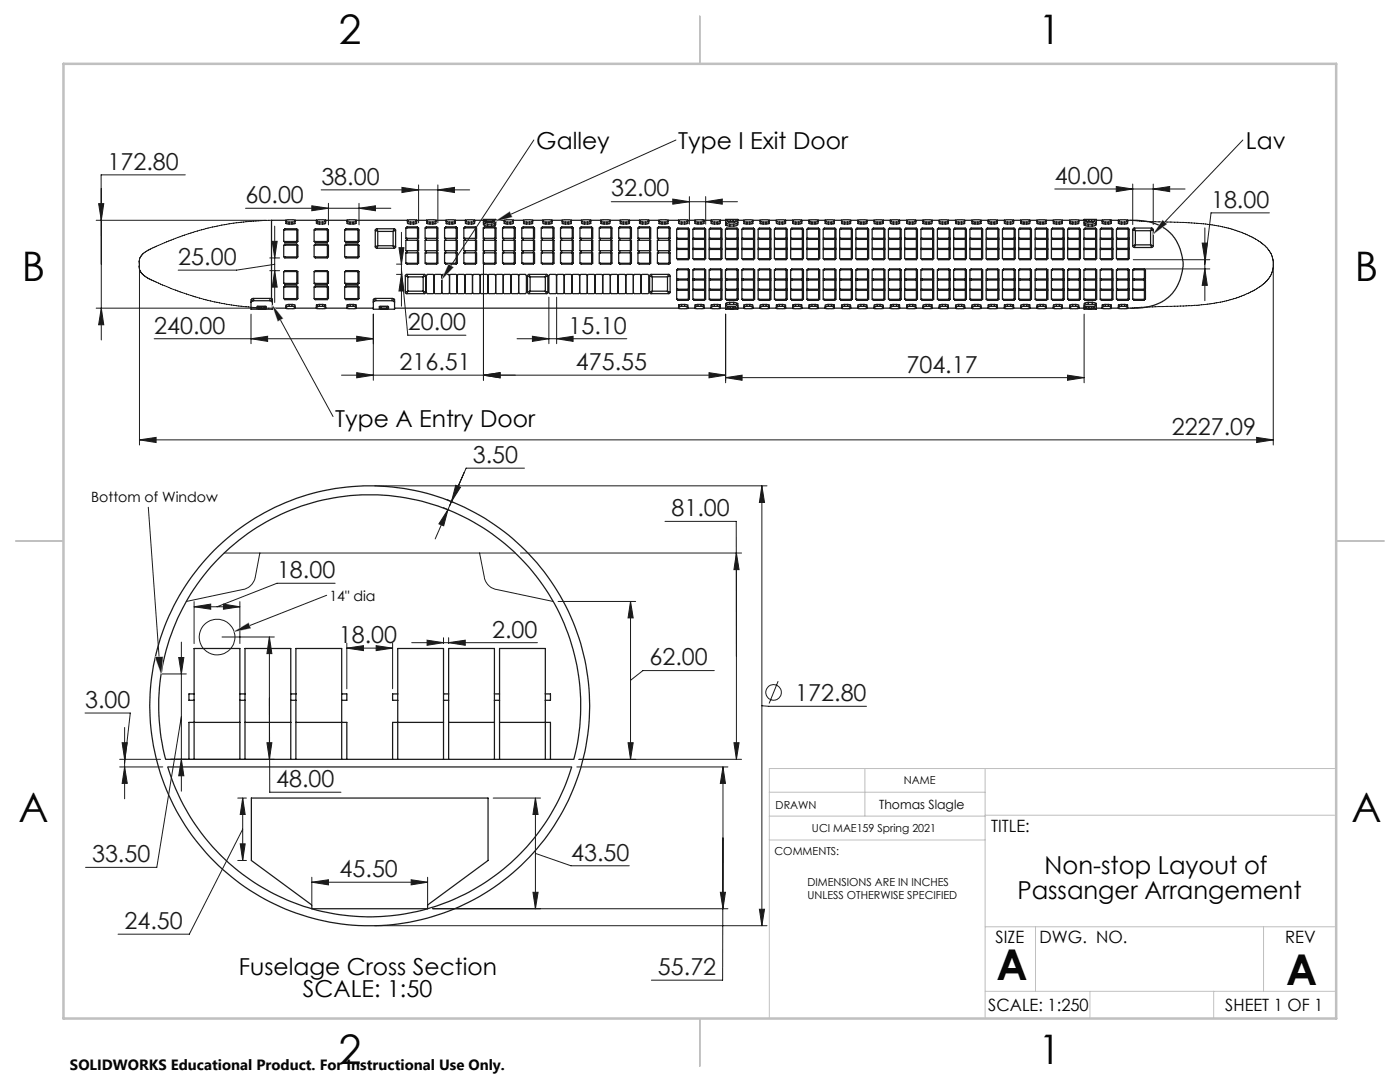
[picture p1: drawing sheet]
<svg xmlns="http://www.w3.org/2000/svg" width="279mm" height="216mm" viewBox="0 0 279 216" stroke-linecap="round" stroke-linejoin="round" font-family="sans-serif">
<g fill="none" stroke="#191924" stroke-width=".2">
<path d="M20.2 37.6v30.2M37 34.9h-16.8v17.8M64.1 37.9h29.6M80.2 37.4l3.3 .5-3.3 .5zM83.5 36.9v7.5M87.4 37.9l3.3-.5v1zM87.4 36.9v7.5M106.5 27.9l-16.5 25.1M134.3 39.7l3.3 .6-3.3 .4zM134.9 27.9l-32.9 14.9M137.6 39.2v5.5M140.8 39.2v5.5"/>
<path d="M210.5 37.7h26M222.8 37.2l3.3 .5-3.3 .5zM226.1 36.7v8.1M230.2 37.7l3.2-.5v1zM230.2 36.7v8.1M248 27.9l-15.6 16.4M19.2 44h34M19.7 40.6h1l-.5 3.4zM27.8 53.7a5 5 0 0 0 3.2 2.5 55.8 55.8 0 0 0 15.2 4.7l3.9 .4 3 .2M49 41.6h29M53.8 51.5h2M53.8 54h2"/>
<path d="M54.2 44l-5.6 .3a53.3 53.3 0 0 0-17.6 4.9 5.4 5.4 0 0 0-3.1 2.3l-.1 .7v36.6M54.3 48.2h1l-.5 3.3zM54.8 54l.5 3.3h-1zM54.8 45.1v15.3M54.8 52.7l-7.6 1.2h-11.6M62.2 41.1l3.3 .5-3.3 .5zM65.5 40.6v4.3M71.6 41.6l3.3-.5v1zM71.6 40.6v4.3M79.1 52.7h1.1M79.1 54.8h1.1M79.6 49.4h1l-.5 3.3z"/>
<path d="M80.1 54.8l.5 3.3h-1zM80.1 46.4v14.7M80.1 53.7l1.3 13.2h11.6M96.5 45.8v30.1M109.5 59.3v9.3M111.1 59.3v9.3M122 40.3h25.2M140.8 40.3l3.3-.6v1zM225.6 44l12.8 .5a25.3 25.3 0 0 1 13.3 3.9l1.1 1 .7 1 .4 .7 .2 1.1v1.1l-.3 1.2a4.9 4.9 0 0 1-1.6 2.2 22.8 22.8 0 0 1-12.5 4.1l-14.1 .7M226.2 51.8h15.2M226.2 53.7h15.2M239.9 48.5h1l-.4 3.3z"/>
<path d="M240.5 53.7l.4 3.2h-1zM240.5 45.5v14.5M253.3 42.5h-11.6l-1.2 10.2M254.1 53.7v35.1M19.2 61.5h35M20.2 61.5l.5 3.3h-1zM30.8 67.6h43.7M50.1 67.6l3.3-.5v1zM50.1 62.7v5.9M56 63.8l10.5 19.3M68.2 74.9h76.6M71.2 67.1l3.3 .5-3.3 .5z"/>
<path d="M71.2 74.4l3.3 .5-3.3 .5zM74.5 62.7v13.2M96.5 74.9l3.3-.5v1zM103.2 67.6h21.9M106.3 67.1l3.2 .5-3.2 .5zM111.1 67.6l3.3-.5v1zM141.5 74.4l3.3 .5-3.3 .5zM144.8 75.4l3.3-.5v1zM144.8 62.7v13.7M144.8 75.4h71.6M213 74.9l3.4 .5-3.4 .5zM216.4 62.7v13.7"/>
<path d="M27.8 87.8l3.4-.5v1zM27.8 87.8h226.3M250.8 87.3l3.3 .5-3.3 .5z"/>
</g>
<g fill="none" stroke="#191924" stroke-width=".25">
<path d="M50.6 59.5l-.3 .1-.2 .3v1.8h4.3v-1.9l-.5-.3M50.6 59.5h3.3M50.6 59.5v.5M53.9 59.5v.5M56.6 57.3h2.8v2.3h-2.8zM56.6 45.9h2.8v2.3h-2.8zM56.6 54.2h2.8v2.4h-2.8zM56.6 48.9h2.8v2.4h-2.8zM56.8 45.9v-.3h2.4v2.8h-2.4v-.2M56.8 48.9v-.2h2.4v2.8h-2.4v-.2M56.8 54.2v-.2h2.4v2.7h-2.4v-.1M56.8 57.3v-.3h2.4v2.8h-2.4v-.2"/>
<path d="M57 44.1l.7 .2M57.1 44h-2.9v15.6M57.7 44.3h.6M57.7 44.7h.6M57.7 44.3v.4M58.3 44.3v.4M58.9 44l-1.8-.1-.1 .6 .7 .2M58.9 44.1l-.6 .2M58.9 44v.6l-.6 .1M58.9 44h4.2M62.7 57.3h2.8v2.3h-2.8zM62.7 45.9h2.8v2.3h-2.8z"/>
<path d="M62.7 48.9h2.8v2.4h-2.8zM62.7 54.2h2.8v2.4h-2.8zM62.9 45.9v-.3h2.4v2.8h-2.4v-.2M62.9 48.9v-.2h2.4v2.8h-2.4v-.2M62.9 54.2v-.2h2.4v2.7h-2.4v-.1M62.9 57.3v-.3h2.4v2.8h-2.4v-.2M63.1 44.1l.6 .2M63.1 44v.5l.6 .2M63.1 44l1.3-.1 .6 .1M63.7 44.3h.7M63.7 44.7h.7M63.7 44.3v.4"/>
<path d="M64.4 44.3v.4M65 44.1l-.6 .2M65 44v.5l-.6 .2M65 44h4.3M68.8 57.3h2.8v2.3h-2.8zM68.8 45.9h2.8v2.3h-2.8zM68.8 54.2h2.8v2.4h-2.8zM68.8 48.9h2.8v2.4h-2.8zM69 45.9v-.3h2.4v2.8h-2.4v-.2M69 48.9v-.2h2.4v2.8h-2.4v-.2M69 54.2v-.2h2.4v2.7h-2.4v-.1M69 57.3v-.3h2.4v2.8h-2.4v-.2"/>
<path d="M69.3 44.1l.5 .2M69.3 44l1.2-.1 .6 .1M69.3 44v.5l.5 .2M69.8 44.3h.7M69.8 44.7h.7M69.8 44.3v.4M70.5 44.3v.4M71.1 44.1l-.6 .2M71.1 44v.5l-.6 .2M71.1 44h10.2M74.9 49.2l.3 .3M74.9 46v3.2"/>
<path d="M74.9 46l.5 .2M75 59.5l-.5 .3v1.9h4.2v-1.9l-.5-.3M75 59.5h3.2M75 59.5v.5M75.2 45.6l-.3 .4M75.2 45.6l.2 .6M75.2 45.6h3.5M75.2 49.5h3.5M75.4 49h3.1M75.4 46.2v2.8M75.4 46.2h3.1M75.4 49l-.5 .2"/>
<path d="M75.4 49l-.2 .5M78.2 59.5v.5M78.5 46.2v2.8M78.5 49l.5 .2M78.5 49l.2 .5M78.7 45.6l.3 .4M78.7 45.6l-.2 .6M79 49.2l-.3 .3M79 46l-.5 .2M79 46v3.2M80.9 58.3l.1 .2 .2 .1M80.9 55.1v3.2"/>
<path d="M80.9 55.1l.5 .1M81 45.5h2.5v2.1h-2.5zM81 47.9h2.5v2.1h-2.5zM81 50.4h2.5v2.1h-2.5zM81.2 54.8l-.3 .3M81.2 54.8h3.5M81.2 58.6h3.5M81.2 54.8l.2 .4M81.2 45.5v-.2h2.1v7.4h-2.1v-.2M81.2 47.6v.3M81.2 50v.4M81.3 44.1l.6 .2"/>
<path d="M81.3 44l1.2-.1 .6 .1M81.3 44v.5l.6 .2M81.4 58.1h3.1M81.4 55.2h3.1M81.4 55.2v2.9M81.4 58.1l-.5 .2M81.4 58.1l-.2 .5M81.9 44.3h.6M81.9 44.7h.6M81.9 44.3v.4M82.5 44.3v.4M83.1 44.1l-.6 .2"/>
<path d="M83.1 44v.5l-.6 .2M83.1 44h2.1M84.5 58.1l.4 .2M84.5 58.1l.2 .5M84.5 55.2v2.9M84.7 54.8l.2 .3M84.7 54.8l-.2 .4M84.8 45.5h2.6v2.1h-2.6zM84.8 47.9h2.6v2.1h-2.6zM84.8 50.4h2.6v2.1h-2.6zM84.9 58.3l-.2 .3M84.9 55.1l-.4 .1"/>
<path d="M84.9 55.1v3.2M85.1 45.5v-.2h2.1v7.4h-2.1v-.2M85.1 47.6v.3M85.1 50v.4M85.2 44.1l.6 .2M85.2 44l1.2-.1 .6 .1M85.2 44v.5l.6 .2M85.8 44.3h.6M85.8 44.7h.6M85.8 44.3v.4M86.4 44.3v.4M86.6 55.1l-.3-.3h-1l-.2 .3v3.3l.2 .2h1.1l.2-.3"/>
<path d="M86.6 55.1l.4-.3h.9l.3 .3M86.6 58.3l.2 .3h1.2l.2-.3M86.6 55.1v3.2M87 44.1l-.6 .2M87 44v.6l-.6 .1M87 44h2M88.2 58.3l.2 .3h1.1l.2-.3M88.2 55.1l.3-.3h1l.2 .3M88.2 55.1v3.2M88.7 45.5h2.6v2.1h-2.6zM88.7 47.9h2.6v2.1h-2.6zM88.7 50.4h2.6v2.1h-2.6z"/>
<path d="M88.9 45.5v-.2h2.2v7.4h-2.2v-.2M88.9 47.6v.3M88.9 50v.4M89 44.1l.6 .2M89 44v.6l.6 .1M89 44l1.2-.1 .7 .1M89.6 44.3h.6M89.6 44.7h.6M89.6 44.3v.4M89.7 55.1l.3-.3h1l.2 .3M89.7 58.3l.2 .3h1.2l.1-.3M89.7 55.1v3.2"/>
<path d="M90.2 44.3v.4M90.8 44h2.1M90.9 44.1l-.7 .2M90.9 44v.5l-.7 .2M91.2 55.1l.3-.3h1l.3 .3M91.2 58.3l.2 .3h1.2l.2-.3M91.2 55.1v3.2M92.6 45.5h2.5v2.1h-2.5zM92.6 47.9h2.5v2.1h-2.5zM92.6 50.4h2.5v2.1h-2.5zM92.8 58.3l.2 .3h1.1l.2-.3M92.8 55.1l.2-.3h1l.3 .3"/>
<path d="M92.8 45.5v-.2h2.1v7.4h-2.1v-.2M92.8 47.6v.3M92.8 50v.4M92.8 55.1v3.2M92.9 44.1l.6 .2M92.9 44l1.2-.1 .6 .1M92.9 44v.5l.6 .2M93.5 44.3h.6M93.5 44.7h.6M93.5 44.3v.4M94.1 44.3v.4M94.3 55.1l.3-.3h1l.2 .3"/>
<path d="M94.3 58.3l.2 .3h1.1l.2-.3M94.3 55.1v3.2M94.7 44.1l-.6 .2M94.7 44v.5l-.6 .2M94.7 44h1.8M95.8 55.1l.3-.3h.9l.4 .3M95.8 58.3l.2 .3h1.2l.2-.3M95.8 55.1v3.2M96.4 45.5h2.6v2.1h-2.6zM96.4 47.9h2.6v2.1h-2.6zM96.4 50.4h2.6v2.1h-2.6zM96.5 44.3l.2 .3 .6 .1"/>
<path d="M96.7 45.5v-.2h2.1v7.4h-2.1v-.2M96.7 47.6v.3M96.7 50v.4M97.3 45.1l-.5-.1-.3-.2v-1h2.4v1.1l-.8 .2M97.3 45.1h.8M97.3 44.7v.4M97.3 44.7h.8M97.4 43.9h-.6v.3l.6 .1M97.4 55.1l.3-.3h1l.2 .3M97.4 58.3l.2 .3h1.1l.2-.3M97.4 44.3h.6M97.4 55.1v3.2"/>
<path d="M97.4 43.9h.6M98 43.9l.6 .1-.1 .2-.5 .1M98 43.9l.6 .1v.2l-.6 .1M98.1 44.7v.4M98.9 44.3l-.2 .3-.6 .1M98.9 55.1l.3-.3h1l.2 .3M98.9 58.3l.2 .3h1.2l.1-.3M98.9 55.1v3.2M98.9 44h1.7M100.3 45.5h2.5v2.1h-2.5zM100.3 47.9h2.5v2.1h-2.5zM100.3 50.4h2.5v2.1h-2.5z"/>
<path d="M100.4 58.3l.2 .3h1.2l.2-.3M100.4 55.1l.3-.3h1l.3 .3M100.4 55.1v3.2M100.5 45.5v-.2h2.1v7.4h-2.1v-.2M100.5 47.6v.3M100.5 50v.4M100.6 44.1l.6 .2M100.6 44v.5l.6 .2M100.6 44l1.2-.1 .6 .1M101.2 44.3h.6M101.2 44.7h.6M101.2 44.3v.4"/>
<path d="M101.8 44.3v.4M102 55.1l.3-.3h1l.2 .3M102 58.3l.2 .3h1.1l.2-.3M102 55.1v3.2M102.4 44.1l-.6 .2M102.4 44v.5l-.6 .2M102.4 44h2.1M103.5 55.1l.3-.3h1l.2 .1 .1 3.4-.3 .3h-1.1l-.2-.3M103.5 55.1v3.2M104.1 45.5h2.6v2.1h-2.6zM104.1 47.9h2.6v2.1h-2.6zM104.1 50.4h2.6v2.1h-2.6z"/>
<path d="M104.4 45.5v-.2h2.1v7.4h-2.1v-.2M104.4 47.6v.3M104.4 50v.4M104.5 44v.6l.6 .1M104.5 44.1l.6 .2M104.5 44l1.2-.1 .6 .1M105.1 44.3h.6M105.1 44.7h.6M105.1 44.3v.4M105.3 58.3l.3 .3M105.3 55.1v3.2M105.3 55.1l.5 .1"/>
<path d="M105.6 54.8l-.3 .3M105.6 54.8h3.4M105.6 58.6h3.4M105.6 54.8l.2 .4M105.7 44.3v.4M105.8 58.1h3M105.8 58.1l-.2 .5M105.8 55.2v2.9M105.8 55.2h3M105.8 58.1l-.5 .2M106.3 44.1l-.6 .2M106.3 44v.6l-.6 .1"/>
<path d="M106.3 44h2M108 45.5h2.6v2.1h-2.6zM108 47.9h2.6v2.1h-2.6zM108 50.4h2.6v2.1h-2.6zM108.2 45.5v-.2h2.1v7.4h-2.1v-.2M108.2 47.6v.3M108.2 50v.4M108.3 44.1l.6 .2M108.3 44l1.3-.1 .6 .1M108.3 44v.5l.6 .2M108.8 58.1l.2 .5M108.8 55.2v2.9"/>
<path d="M108.8 58.1l.5 .2M108.9 44.3h.7M108.9 44.7h.7M108.9 44.3v.4M109 54.8h.2l.1 .3M109 54.8l-.2 .4M109.3 58.3l-.3 .3M109.3 55.1l-.5 .1M109.3 55.1v3.2M109.6 44.3v.4M109.7 54.8h1.1l.3 .1v3.5l-.2 .2h-1.2l-.2-.2v-3.4zM110.2 44.1l-.6 .2"/>
<path d="M110.2 44v.5l-.6 .2M110.2 44h2M111.9 45.5h2.5v2.1h-2.5zM111.9 47.9h2.5v2.1h-2.5zM111.9 50.4h2.5v2.1h-2.5zM112.1 45.5v-.2h2.1v7.4h-2.1v-.2M112.1 47.6v.3M112.1 50v.4M112.2 44.1l.6 .2M112.6 55.1l.3-.3h1l.2 .1v3.5l-.2 .2h-1.1l-.2-.3M112.6 55.1l-.2-.3h-1.1l-.2 .1v3.5l.2 .2h1.1l.2-.3M112.6 55.1v3.2"/>
<path d="M112.8 44.3h.6M112.8 44.7h.6M112.8 44.3v.4M113.4 44.3v.4M114 44.1l-.6 .2M114 44v.6l-.6 .1M114 44l-1.8-.1v.7l.6 .1M114 44h2.1M115.7 55.1l-.3-.3h-1l-.2 .1v3.5l.1 .2h1.2l.2-.3M115.7 55.1l.2-.3h1l.3 .1v3.5l-.2 .2h-1.1l-.2-.3M115.7 55.1v3.2M115.7 45.5h2.6v2.1h-2.6z"/>
<path d="M115.7 47.9h2.6v2.1h-2.6zM115.7 50.4h2.6v2.1h-2.6zM116 45.5v-.2h2.1v7.4h-2.1v-.2M116 47.6v.3M116 50v.4M116.1 44.1l.6 .2M116.1 44l1.2-.1 .6 .1M116.1 44v.5l.6 .2M116.7 44.3h.6M116.7 44.7h.6M116.7 44.3v.4M117.3 44.3v.4"/>
<path d="M117.9 44.1l-.6 .2M117.9 44v.5l-.6 .2M117.9 44h2M118.7 55.1l.3-.3h1l.3 .1v3.5l-.2 .2h-1.2l-.2-.3M118.7 55.1l-.2-.3h-1l-.3 .1v3.5l.2 .2h1.1l.2-.3M118.7 55.1v3.2M119.6 45.5h2.5v2.1h-2.5zM119.6 47.9h2.5v2.1h-2.5zM119.6 50.4h2.5v2.1h-2.5zM119.8 45.5v-.2h2.1v7.4h-2.1v-.2M119.8 47.6v.3M119.8 50v.4"/>
<path d="M119.9 44.1l.6 .2M119.9 44l1.2-.1 .6 .1M119.9 44v.5l.6 .2M120.5 44.3h.6M120.5 44.7h.6M120.5 44.3v.4M121.1 44.3v.4M121.7 44.1l-.6 .2M121.7 44v.5l-.6 .2M121.7 44h2.1M121.8 55.1l-.2-.3h-1.1l-.2 .1v3.5l.2 .2h1.1l.2-.3M121.8 55.1l.3-.3h1l.2 .1v3.5l-.1 .2h-1.2l-.2-.3"/>
<path d="M121.8 55.1v3.2M123.5 45.5h2.5v2.1h-2.5zM123.5 47.9h2.5v2.1h-2.5zM123.5 50.4h2.5v2.1h-2.5zM123.7 45.5v-.2h2.1v7.4h-2.1v-.2M123.7 47.6v.3M123.7 50v.4M123.8 44.1l.6 .2M123.8 44l1.8-.1v.7l-.6 .1M123.8 44v.6l.6 .1M124.4 44.3h.6M124.4 44.7h.6"/>
<path d="M124.4 44.3v.4M124.9 55.1l-.3-.3h-1l-.2 .1v3.5l.1 .2h1.2l.2-.3M124.9 55.1l.3-.3h1l.2 .3M124.9 58.3l.2 .3h1.1l.2-.3M124.9 55.1v3.2M125 44.3v.4M125.6 44h2M125.6 44.1l-.6 .2M126.4 58.3l.2 .3h1.1l.3-.3M126.4 55.1l.3-.3h1l.3 .3M126.4 55.1v3.2M127.3 45.5h2.6v2.1h-2.6z"/>
<path d="M127.3 47.9h2.6v2.1h-2.6zM127.3 50.4h2.6v2.1h-2.6zM127.5 45.5v-.2h2.1v7.4h-2.1v-.2M127.5 47.6v.3M127.5 50v.4M127.6 44.1l.6 .2M127.6 44l1.3-.1 .6 .1M127.6 44v.5l.6 .2M128 55.1l.2-.3h1l.3 .1v3.5l-.2 .2h-1.2l-.1-.3M128 55.1v3.2M128.2 44.3h.7M128.2 44.7h.7"/>
<path d="M128.2 44.3v.4M128.9 44.3v.4M129.5 44.1l-.6 .2M129.5 44v.5l-.6 .2M129.5 44h2M129.6 58.3l.4 .3M129.6 55.1v3.2M129.6 55.1l.6 .1M130 54.8l-.4 .3M130 54.8h3.4M130 58.6h3.4M130 54.8l.2 .4"/>
<path d="M130.2 58.1h3M130.2 55.2h3M130.2 55.2v2.9M130.2 58.1l-.6 .2M130.2 58.1l-.2 .5M131.2 45.5h2.5v2.1h-2.5zM131.2 47.9h2.5v2.1h-2.5zM131.2 50.4h2.5v2.1h-2.5zM131.4 45.5v-.2h2.1v7.4h-2.1v-.2M131.4 47.6v.3M131.4 50v.4M131.5 44.1l.6 .2"/>
<path d="M131.5 44l1.2-.1 .6 .1M131.5 44v.6l.6 .1M132.1 44.3h.6M132.1 44.7h.6M132.1 44.3v.4M132.7 44.3v.4M133.2 58.1l.5 .2M133.2 58.1l.2 .5M133.2 55.2v2.9M133.3 44.1l-.6 .2M133.3 44v.6l-.6 .1M133.3 44h2.1"/>
<path d="M133.4 54.8l.3 .3M133.4 54.8l-.2 .4M133.7 58.3l-.3 .3M133.7 55.1l-.5 .1M133.7 55.1v3.2M135 47.8h2.6v1.8h-2.6zM135 55.9h2.6v1.8h-2.6zM135 45.7h2.6v1.9h-2.6zM135 49.8h2.6v1.8h-2.6zM135 53.8h2.6v1.9h-2.6zM135 57.9h2.6v1.8h-2.6zM135.3 45.7v-.2h2.1v6.3h-2.1v-.2"/>
<path d="M135.3 53.8v-.1h2.1v6.2h-2.1v-.2M135.3 47.6v.2M135.3 49.6v.2M135.3 55.7v.2M135.3 57.7v.2M135.4 44.1l.6 .2M135.4 44l1.2-.1 .7 .1M135.4 44v.5l.6 .2M136 44.3h.6M136 44.7h.6M136 44.3v.4M136.6 44.3v.4"/>
<path d="M137.3 44.1l-.7 .2M137.3 44v.5l-.7 .2M137.3 44h1.4M138.3 47.8h2.5v1.8h-2.5zM138.3 55.9h2.5v1.8h-2.5zM138.3 45.7h2.5v1.9h-2.5zM138.3 49.8h2.5v1.8h-2.5zM138.3 53.8h2.5v1.9h-2.5zM138.3 57.9h2.5v1.8h-2.5zM138.5 45.7v-.2h2.1v6.3h-2.1v-.2M138.5 53.8v-.1h2.1v6.2h-2.1v-.2M138.5 47.6v.2"/>
<path d="M138.5 49.6v.2M138.5 55.7v.2M138.5 57.7v.2M138.7 44.1l.6 .2M138.7 44l1.2-.1 .6 .1M138.7 44v.5l.6 .2M139.3 44.3h.6M139.3 44.7h.6M139.3 44.3v.4M139.9 44.3v.4M140.5 44.1l-.6 .2M140.5 44v.5l-.6 .2"/>
<path d="M140.5 44h1.4M141.5 47.8h2.6v1.8h-2.6zM141.5 45.7h2.6v1.9h-2.6zM141.5 49.8h2.6v1.8h-2.6zM141.5 53.8h2.6v1.9h-2.6zM141.5 55.9h2.6v1.8h-2.6zM141.5 57.9h2.6v1.8h-2.6zM141.7 45.7v-.2h2.2v6.3h-2.2v-.2M141.7 53.8v-.1h2.2v6.2h-2.2v-.2M141.7 47.6v.2M141.7 49.6v.2M141.7 55.7v.2"/>
<path d="M141.7 57.7v.2M141.9 44.1l.7 .2M141.9 44l1.3-.1 .6 .1M141.9 44v.5l.7 .2M142.6 44.3h.6M142.6 44.7h.6M142.6 44.3v.4M143.2 44.3v.4M143.8 44.1l-.6 .2M143.8 44v.5l-.6 .2M143.8 44h1M144.8 47.8h2.5v1.8h-2.5z"/>
<path d="M144.8 55.9h2.5v1.8h-2.5zM144.8 45.7h2.5v1.9h-2.5zM144.8 49.8h2.5v1.8h-2.5zM144.8 53.8h2.5v1.9h-2.5zM144.8 57.9h2.5v1.8h-2.5zM144.8 44.3l.3 .3 .5 .1M145 45.7v-.2h2.1v6.3h-2.1v-.2M145 53.8v-.1h2.1v6.2h-2.1v-.2M145 47.6v.2M145 49.6v.2M145 55.7v.2M145 57.7v.2"/>
<path d="M145.6 45.1l-.8-.3v-1h2.4v1l-.3 .2-.5 .1M145.6 44.7v.4M145.6 45.1h.8M145.6 44.7h.8M145.7 44.2h-.4M145.7 43.9h-.5l-.1 .2 .4 .2h1.1l.3-.1v-.3h-.6M145.7 43.9h.6M145.7 43.9v.3M145.7 44.2h.6M146.3 44.2h.5M146.3 43.9v.3M146.4 44.7v.4"/>
<path d="M147.2 44.3l-.2 .3-.6 .1M147.2 44h1.2M148.1 47.8h2.5v1.8h-2.5zM148.1 55.9h2.5v1.8h-2.5zM148.1 45.7h2.5v1.9h-2.5zM148.1 49.8h2.5v1.8h-2.5zM148.1 53.8h2.5v1.9h-2.5zM148.1 57.9h2.5v1.8h-2.5zM148.3 45.7v-.2h2.1v6.3h-2.1v-.2M148.3 53.8v-.1h2.1v6.2h-2.1v-.2M148.3 47.6v.2M148.3 49.6v.2"/>
<path d="M148.3 55.7v.2M148.3 57.7v.2M148.4 44.1l.6 .2M148.4 44l1.2-.1 .6 .1M148.4 44v.6l.6 .1M149 44.3h.6M149 44.7h.6M149 44.3v.4M149.6 44.3v.4M150.2 44.1l-.6 .2M150.2 44v.6l-.6 .1M150.2 44h1.5"/>
<path d="M151.3 47.8h2.5v1.8h-2.5zM151.3 55.9h2.5v1.8h-2.5zM151.3 45.7h2.5v1.9h-2.5zM151.3 49.8h2.5v1.8h-2.5zM151.3 53.8h2.5v1.9h-2.5zM151.3 57.9h2.5v1.8h-2.5zM151.5 45.7v-.2h2.1v6.3h-2.1v-.2M151.5 53.8v-.1h2.1v6.2h-2.1v-.2M151.5 47.6v.2M151.5 49.6v.2M151.5 55.7v.2M151.5 57.7v.2"/>
<path d="M151.7 44.1l.6 .2M151.7 44l1.8-.1v.7l-.6 .1M151.7 44v.6l.6 .1M152.3 44.3h.6M152.3 44.7h.6M152.3 44.3v.4M152.9 44.3v.4M153.5 44h1.4M153.5 44.1l-.6 .2M154.6 47.8h2.5v1.8h-2.5zM154.6 55.9h2.5v1.8h-2.5zM154.6 45.7h2.5v1.9h-2.5z"/>
<path d="M154.6 49.8h2.5v1.8h-2.5zM154.6 53.8h2.5v1.9h-2.5zM154.6 57.9h2.5v1.8h-2.5zM154.8 45.7v-.2h2.1v6.3h-2.1v-.2M154.8 53.8v-.1h2.1v6.2h-2.1v-.2M154.8 47.6v.2M154.8 49.6v.2M154.8 55.7v.2M154.8 57.7v.2M154.9 44.1l.6 .2M154.9 44l1.2-.1 .7 .1M154.9 44v.5l.6 .2"/>
<path d="M155.5 44.3h.6M155.5 44.7h.6M155.5 44.3v.4M156.1 44.3v.4M156.8 44.1l-.7 .2M156.8 44v.5l-.7 .2M156.8 44h1.4M157.8 47.8h2.5v1.8h-2.5zM157.8 45.7h2.5v1.9h-2.5zM157.8 49.8h2.5v1.8h-2.5zM157.8 53.8h2.5v1.9h-2.5zM157.8 55.9h2.5v1.8h-2.5z"/>
<path d="M157.8 57.9h2.5v1.8h-2.5zM158 45.7v-.2h2.1v6.3h-2.1v-.2M158 53.8v-.1h2.1v6.2h-2.1v-.2M158 47.6v.2M158 49.6v.2M158 55.7v.2M158 57.7v.2M158.2 44.1l.6 .2M158.2 44l1.2-.1 .6 .1M158.2 44v.5l.6 .2M158.8 44.3h.6M158.8 44.7h.6"/>
<path d="M158.8 44.3v.4M159.4 44.3v.4M160 44.1l-.6 .2M160 44v.5l-.6 .2M160 44h1.4M161 47.8h2.6v1.8h-2.6zM161 55.9h2.6v1.8h-2.6zM161 45.7h2.6v1.9h-2.6zM161 49.8h2.6v1.8h-2.6zM161 53.8h2.6v1.9h-2.6zM161 57.9h2.6v1.8h-2.6zM161.3 45.7v-.2h2.1v6.3h-2.1v-.2"/>
<path d="M161.3 53.8v-.1h2.1v6.2h-2.1v-.2M161.3 47.6v.2M161.3 49.6v.2M161.3 55.7v.2M161.3 57.7v.2M161.4 44.1l.6 .2M161.4 44l1.3-.1 .6 .1M161.4 44v.5l.6 .2M162 44.3h.7M162 44.7h.7M162 44.3v.4M162.7 44.3v.4"/>
<path d="M163.3 44.1l-.6 .2M163.3 44v.5l-.6 .2M163.3 44h1.4M164.3 47.8h2.5v1.8h-2.5zM164.3 55.9h2.5v1.8h-2.5zM164.3 45.7h2.5v1.9h-2.5zM164.3 49.8h2.5v1.8h-2.5zM164.3 53.8h2.5v1.9h-2.5zM164.3 57.9h2.5v1.8h-2.5zM164.5 45.7v-.2h2.1v6.3h-2.1v-.2M164.5 53.8v-.1h2.1v6.2h-2.1v-.2M164.5 47.6v.2"/>
<path d="M164.5 49.6v.2M164.5 55.7v.2M164.5 57.7v.2M164.7 44.1l.6 .2M164.7 44l1.2-.1 .6 .1M164.7 44v.5l.6 .2M165.3 44.3h.6M165.3 44.7h.6M165.3 44.3v.4M165.9 44.3v.4M166.5 44.1l-.6 .2M166.5 44v.6l-.6 .1"/>
<path d="M166.5 44h1.5M167.6 47.8h2.5v1.8h-2.5zM167.6 55.9h2.5v1.8h-2.5zM167.6 45.7h2.5v1.9h-2.5zM167.6 49.8h2.5v1.8h-2.5zM167.6 53.8h2.5v1.9h-2.5zM167.6 57.9h2.5v1.8h-2.5zM167.8 45.7v-.2h2.1v6.3h-2.1v-.2M167.8 53.8v-.1h2.1v6.2h-2.1v-.2M167.8 47.6v.2M167.8 49.6v.2M167.8 55.7v.2"/>
<path d="M167.8 57.7v.2M168 44.1l.6 .2M168 44l1.2-.1 .6 .1M168 44v.6l.6 .1M168.6 44.3h.6M168.6 44.7h.6M168.6 44.3v.4M169.2 44.3v.4M169.8 44.1l-.6 .2M169.8 44v.6l-.6 .1M169.8 44h1.4M170.8 47.8h2.6v1.8h-2.6z"/>
<path d="M170.8 55.9h2.6v1.8h-2.6zM170.8 45.7h2.6v1.9h-2.6zM170.8 49.8h2.6v1.8h-2.6zM170.8 53.8h2.6v1.9h-2.6zM170.8 57.9h2.6v1.8h-2.6zM171 45.7v-.2h2.1v6.3h-2.1v-.2M171 53.8v-.1h2.1v6.2h-2.1v-.2M171 47.6v.2M171 49.6v.2M171 55.7v.2M171 57.7v.2M171.2 44l1.8-.1v.7l-.6 .1"/>
<path d="M171.2 44.1l.6 .2M171.2 44v.6l.6 .1M171.8 44.3h.6M171.8 44.7h.6M171.8 44.3v.4M172.4 44.3v.4M173 44h1.4M173 44.1l-.6 .2M174.1 47.8h2.5v1.8h-2.5zM174.1 55.9h2.5v1.8h-2.5zM174.1 45.7h2.5v1.9h-2.5zM174.1 49.8h2.5v1.8h-2.5z"/>
<path d="M174.1 53.8h2.5v1.9h-2.5zM174.1 57.9h2.5v1.8h-2.5zM174.3 45.7v-.2h2.1v6.3h-2.1v-.2M174.3 53.8v-.1h2.1v6.2h-2.1v-.2M174.3 47.6v.2M174.3 49.6v.2M174.3 55.7v.2M174.3 57.7v.2M174.4 44.1l.6 .2M174.4 44l1.2-.1 .7 .1M174.4 44l.1 .6 .5 .1M175 44.3v.4"/>
<path d="M175 44.3h.6M175 44.7h.6M175.6 44.3v.4M176.3 44.1l-.7 .2M176.3 44v.5l-.7 .2M176.3 44h1.4M177.3 47.8h2.5v1.8h-2.5zM177.3 55.9h2.5v1.8h-2.5zM177.3 45.7h2.5v1.9h-2.5zM177.3 49.8h2.5v1.8h-2.5zM177.3 53.8h2.5v1.9h-2.5zM177.3 57.9h2.5v1.8h-2.5z"/>
<path d="M177.5 45.7v-.2h2.1v6.3h-2.1v-.2M177.5 53.8v-.1h2.1v6.2h-2.1v-.2M177.5 47.6v.2M177.5 49.6v.2M177.5 55.7v.2M177.5 57.7v.2M177.7 44.1l.6 .2M177.7 44l1.2-.1 .6 .1M177.7 44v.5l.6 .2M178.3 44.3h.6M178.3 44.7h.6M178.3 44.3v.4"/>
<path d="M178.9 44.3v.4M179.5 44.1l-.6 .2M179.5 44v.5l-.6 .2M179.5 44h1.4M180.6 47.8h2.5v1.8h-2.5zM180.6 55.9h2.5v1.8h-2.5zM180.6 45.7h2.5v1.9h-2.5zM180.6 49.8h2.5v1.8h-2.5zM180.6 53.8h2.5v1.9h-2.5zM180.6 57.9h2.5v1.8h-2.5zM180.8 45.7v-.2h2.1v6.3h-2.1v-.2M180.8 53.8v-.1h2.1v6.2h-2.1v-.2"/>
<path d="M180.8 47.6v.2M180.8 49.6v.2M180.8 55.7v.2M180.8 57.7v.2M180.9 44.1l.6 .2M180.9 44l1.3-.1 .6 .1M180.9 44v.5l.6 .2M181.5 44.3h.7M181.5 44.7h.7M181.5 44.3v.4M182.2 44.3v.4M182.8 44.1l-.6 .2"/>
<path d="M182.8 44v.5l-.6 .2M182.8 44h1.4M183.8 47.8h2.5v1.8h-2.5zM183.8 55.9h2.5v1.8h-2.5zM183.8 45.7h2.5v1.9h-2.5zM183.8 49.8h2.5v1.8h-2.5zM183.8 53.8h2.5v1.9h-2.5zM183.8 57.9h2.5v1.8h-2.5zM184 45.7v-.2h2.1v6.3h-2.1v-.2M184 53.8v-.1h2.1v6.2h-2.1v-.2M184 47.6v.2M184 49.6v.2"/>
<path d="M184 55.7v.2M184 57.7v.2M184.2 44.1l.6 .2M184.2 44l1.2-.1 .6 .1M184.2 44v.5l.6 .2M184.8 44.3h.6M184.8 44.7h.6M184.8 44.3v.4M185.4 44.3v.4M186 44.1l-.6 .2M186 44v.5l-.6 .2M186 44h1.5"/>
<path d="M187.1 47.8h2.5v1.8h-2.5zM187.1 55.9h2.5v1.8h-2.5zM187.1 45.7h2.5v1.9h-2.5zM187.1 49.8h2.5v1.8h-2.5zM187.1 53.8h2.5v1.9h-2.5zM187.1 57.9h2.5v1.8h-2.5zM187.3 45.7v-.2h2.1v6.3h-2.1v-.2M187.3 53.8v-.1h2.1v6.2h-2.1v-.2M187.3 47.6v.2M187.3 49.6v.2M187.3 55.7v.2M187.3 57.7v.2"/>
<path d="M187.4 44.1l.7 .2M187.4 44l1.3-.1 .6 .1M187.4 44l.1 .6 .6 .1M188.1 44.3h.6M188.1 44.7h.6M188.1 44.3v.4M188.7 44.3v.4M189.3 44.1l-.6 .2M189.3 44v.6l-.6 .1M189.3 44h1.4M190.3 47.8h2.6v1.8h-2.6zM190.3 45.7h2.6v1.9h-2.6z"/>
<path d="M190.3 49.8h2.6v1.8h-2.6zM190.3 53.8h2.6v1.9h-2.6zM190.3 55.9h2.6v1.8h-2.6zM190.3 57.9h2.6v1.8h-2.6zM190.5 45.7v-.2h2.2v6.3h-2.2v-.2M190.5 53.8v-.1h2.2v6.2h-2.2v-.2M190.5 47.6v.2M190.5 49.6v.2M190.5 55.7v.2M190.5 57.7v.2M190.7 44.1l.6 .2M190.7 44l1.2-.1 .6 .1"/>
<path d="M190.7 44v.6l.6 .1M191.3 44.3h.6M191.3 44.7h.6M191.3 44.3v.4M191.9 44.3v.4M192.5 44.1l-.6 .2M192.5 44v.6l-.6 .1M192.5 44h1.5M193.6 47.8h2.5v1.8h-2.5zM193.6 55.9h2.5v1.8h-2.5zM193.6 45.7h2.5v1.9h-2.5zM193.6 49.8h2.5v1.8h-2.5z"/>
<path d="M193.6 53.8h2.5v1.9h-2.5zM193.6 57.9h2.5v1.8h-2.5zM193.8 45.7v-.2h2.1v6.3h-2.1v-.2M193.8 53.8v-.1h2.1v6.2h-2.1v-.2M193.8 47.6v.2M193.8 49.6v.2M193.8 55.7v.2M193.8 57.7v.2M194 44.1l.6 .2M194 44l1.2-.1 .6 .1M194 44v.6l.6 .1M194.6 44.3h.6"/>
<path d="M194.6 44.7h.6M194.6 44.3v.4M195.2 44.3v.4M195.8 44h1.4M195.8 44.1l-.6 .2M195.8 44v.5l-.6 .2M196.8 47.8h2.6v1.8h-2.6zM196.8 55.9h2.6v1.8h-2.6zM196.8 45.7h2.6v1.9h-2.6zM196.8 49.8h2.6v1.8h-2.6zM196.8 53.8h2.6v1.9h-2.6zM196.8 57.9h2.6v1.8h-2.6z"/>
<path d="M197 45.7v-.2h2.1v6.3h-2.1v-.2M197 53.8v-.1h2.1v6.2h-2.1v-.2M197 47.6v.2M197 49.6v.2M197 55.7v.2M197 57.7v.2M197.2 44.1l.6 .2M197.2 44l1.2-.1 .6 .1M197.2 44v.5l.6 .2M197.8 44.3h.6M197.8 44.7h.6M197.8 44.3v.4"/>
<path d="M198.4 44.3v.4M199 44.1l-.6 .2M199 44v.5l-.6 .2M199 44h1.4M200.1 47.8h2.5v1.8h-2.5zM200.1 55.9h2.5v1.8h-2.5zM200.1 45.7h2.5v1.9h-2.5zM200.1 49.8h2.5v1.8h-2.5zM200.1 53.8h2.5v1.9h-2.5zM200.1 57.9h2.5v1.8h-2.5zM200.3 45.7v-.2h2.1v6.3h-2.1v-.2M200.3 53.8v-.1h2.1v6.2h-2.1v-.2"/>
<path d="M200.3 47.6v.2M200.3 49.6v.2M200.3 55.7v.2M200.3 57.7v.2M200.4 44.1l.6 .2M200.4 44v.5l.6 .2M200.4 44l1.3-.1 .6 .1M201 44.3h.7M201 44.7h.7M201 44.3v.4M201.7 44.3v.4M202.3 44.1l-.6 .2"/>
<path d="M202.3 44v.5l-.6 .2M202.3 44h1.4M203.3 47.8h2.5v1.8h-2.5zM203.3 55.9h2.5v1.8h-2.5zM203.3 45.7h2.5v1.9h-2.5zM203.3 49.8h2.5v1.8h-2.5zM203.3 53.8h2.5v1.9h-2.5zM203.3 57.9h2.5v1.8h-2.5zM203.5 45.7v-.2h2.1v6.3h-2.1v-.2M203.5 53.8v-.1h2.1v6.2h-2.1v-.2M203.5 47.6v.2M203.5 49.6v.2"/>
<path d="M203.5 55.7v.2M203.5 57.7v.2M203.7 44.1l.6 .2M203.7 44l1.2-.1 .6 .1M203.7 44v.5l.6 .2M204.3 44.3h.6M204.3 44.7h.6M204.3 44.3v.4M204.9 44.3v.4M205.5 44.1l-.6 .2M205.5 44v.5l-.6 .2M205.5 44h1.5"/>
<path d="M206.6 47.8h2.5v1.8h-2.5zM206.6 55.9h2.5v1.8h-2.5zM206.6 45.7h2.5v1.9h-2.5zM206.6 49.8h2.5v1.8h-2.5zM206.6 53.8h2.5v1.9h-2.5zM206.6 57.9h2.5v1.8h-2.5zM206.8 45.7v-.2h2.1v6.3h-2.1v-.2M206.8 53.8v-.1h2.1v6.2h-2.1v-.2M206.8 47.6v.2M206.8 49.6v.2M206.8 55.7v.2M206.8 57.7v.2"/>
<path d="M206.9 44.1l.7 .2M206.9 44l1.3-.1 .6 .1M206.9 44l.1 .6 .6 .1M207.6 44.3h.6M207.6 44.7h.6M207.6 44.3v.4M208.2 44.3v.4M208.8 44.1l-.6 .2M208.8 44v.6l-.6 .1M208.8 44h1.4M209.8 47.8h2.6v1.8h-2.6zM209.8 55.9h2.6v1.8h-2.6z"/>
<path d="M209.8 45.7h2.6v1.9h-2.6zM209.8 49.8h2.6v1.8h-2.6zM209.8 53.8h2.6v1.9h-2.6zM209.8 57.9h2.6v1.8h-2.6zM210 45.7v-.2h2.2v6.3h-2.2v-.2M210 53.8v-.1h2.2v6.2h-2.2v-.2M210 47.6v.2M210 49.6v.2M210 55.7v.2M210 57.7v.2M210.2 44.1l.6 .2M210.2 44v.6l.6 .1"/>
<path d="M210.2 44l1.2-.1 .6 .1M210.8 44.3h.6M210.8 44.7h.6M210.8 44.3v.4M211.4 44.3v.4M212 44.1l-.6 .2M212 44v.6l-.6 .1M212 44h1.5M213.1 47.8h2.5v1.8h-2.5zM213.1 55.9h2.5v1.8h-2.5zM213.1 45.7h2.5v1.9h-2.5zM213.1 49.8h2.5v1.8h-2.5z"/>
<path d="M213.1 53.8h2.5v1.9h-2.5zM213.1 57.9h2.5v1.8h-2.5zM213.3 45.7v-.2h2.1v6.3h-2.1v-.2M213.3 53.8v-.1h2.1v6.2h-2.1v-.2M213.3 47.6v.2M213.3 49.6v.2M213.3 55.7v.2M213.3 57.7v.2M213.5 44.1l.6 .2M213.5 44l1.2-.1 .6 .1M213.5 44v.6l.6 .1M214.1 44.3h.6"/>
<path d="M214.1 44.7h.6M214.1 44.3v.4M214.7 44.3v.4M215.3 44h1.1M215.3 44.1l-.6 .2M215.3 44v.6l-.6 .1M216.3 45.7h2.6v1.9h-2.6zM216.3 47.8h2.6v1.8h-2.6zM216.3 49.8h2.6v1.8h-2.6zM216.3 53.8h2.6v1.9h-2.6zM216.3 55.9h2.6v1.8h-2.6zM216.3 57.9h2.6v1.8h-2.6z"/>
<path d="M216.4 44.3l.2 .3 .6 .1M216.5 45.7v-.2h2.2v6.3h-2.2v-.2M216.5 53.8v-.1h2.2v6.2h-2.2v-.2M216.5 47.6v.2M216.5 49.6v.2M216.5 55.7v.2M216.5 57.7v.2M217.2 45.1l-.8-.3v-1h2.4v1l-.3 .2-.5 .1M217.2 45.1h.8M217.2 44.7h.8M217.2 44.7v.4M217.3 44.2h-.5"/>
<path d="M217.3 43.9h-.6l-.1 .2 .4 .2h1.1l.4-.1v-.3h-.6M217.3 43.9h.6M217.3 44.2h.6M217.3 43.9v.3M217.9 44.2h.4M217.9 43.9v.3M218 44.7v.4M218.8 44.3l-.3 .3-.5 .1M218.8 44h1.2M219.6 47.8h2.5v1.8h-2.5zM219.6 55.9h2.5v1.8h-2.5zM219.6 45.7h2.5v1.9h-2.5z"/>
<path d="M219.6 49.8h2.5v1.8h-2.5zM219.6 53.8h2.5v1.9h-2.5zM219.6 57.9h2.5v1.8h-2.5zM219.8 45.7v-.2h2.1v6.3h-2.1v-.2M219.8 53.8v-.1h2.1v6.2h-2.1v-.2M219.8 47.6v.2M219.8 49.6v.2M219.8 55.7v.2M219.8 57.7v.2M220 44.1l.6 .2M220 44l1.2-.1 .6 .1M220 44v.5l.6 .2"/>
<path d="M220.6 44.3h.6M220.6 44.7h.6M220.6 44.3v.4M221.2 44.3v.4M221.8 44.1l-.6 .2M221.8 44v.5l-.6 .2M221.8 44h1.4M222.8 47.8h2.6v1.8h-2.6zM222.8 55.9h2.6v1.8h-2.6zM222.8 45.7h2.6v1.9h-2.6zM222.8 49.8h2.6v1.8h-2.6zM222.8 53.8h2.6v1.9h-2.6z"/>
<path d="M222.8 57.9h2.6v1.8h-2.6zM223 45.7v-.2h2.1v6.3h-2.1v-.2M223 53.8v-.1h2.1v6.2h-2.1v-.2M223 47.6v.2M223 49.6v.2M223 55.7v.2M223 57.7v.2M223.2 44.1l.6 .2M223.2 44l1.2-.1 .6 .1M223.2 44v.5l.6 .2M223.8 44.3h.6M223.8 44.7h.6"/>
<path d="M223.8 44.3v.4M224.4 44.3v.4M225 44.1l-.6 .2M225 44v.5l-.6 .2M225 44h1.9l2.3 .2 1.8 .6 1.5 .8 1.4 1.2 .9 1.2 .7 1.6 .5 2a8.6 8.6 0 0 1-.8 5l-1.3 2-.8 .8-1.6 1-1.2 .5-1.8 .4-3.5 .2M226.1 49.1l.3 .3M226.1 45.8v3.3M226.1 53.8h2.5v1.9h-2.5zM226.1 55.9h2.5v1.8h-2.5zM226.1 57.9h2.5v1.8h-2.5zM226.1 45.8l.5 .2M226.3 53.8v-.1h2.1v6.2h-2.1v-.2"/>
<path d="M226.3 55.7v.2M226.3 57.7v.2M226.4 45.5l-.3 .3M226.4 45.5l.2 .5M226.4 45.5h3.4M226.4 49.4h3.4M226.6 48.9h3M226.6 46v2.9M226.6 46h3M226.6 48.9l-.5 .2M226.6 48.9l-.2 .5M229.6 46v2.9"/>
<path d="M229.6 48.9l.6 .2M229.6 48.9l.2 .5M229.8 45.5l-.2 .5M229.8 45.5l.4 .3M230.2 49.1l-.4 .3M230.2 45.8l-.6 .2M230.2 45.8v3.3M50.6 60l-.3 .1-.2 .2M50.6 60h3.3M51.3 61.2h.3M51.3 61.2v.4h.3M51.3 61.2l.3-.1 1.5 .1"/>
<path d="M51.6 61.6h1.2M51.6 61.2h1.2M51.6 61.2v.4M52.8 61.2v.4M53.1 61.2h-.3M53.1 61.2v.4h-.3M53.9 60l.3 .1 .2 .2M54.4 61.5h2.7M57.7 60.7l-.6 .2v.6l1.5 .1 .3-.1M57.7 61.1l-.7 .2M57.7 61.1h.6M57.7 60.7h.6"/>
<path d="M57.7 60.7v.4M58.3 61.1l.6 .2M58.3 60.7l.6 .2v.6M58.3 60.7v.4M58.9 61.5h4.2M63.1 61.5l.3 .1 1.6-.1M63.7 61.1l-.6 .2M63.7 60.7l-.6 .2v.6M63.7 61.1h.7M63.7 60.7h.7M63.7 60.7v.4M64.4 61.1l.6 .2"/>
<path d="M64.4 60.7l.6 .2v.6M64.4 60.7v.4M65 61.5h4.3M69.3 61.5l.2 .1 1.6-.1M69.8 61.1l-.5 .2M69.8 60.7l-.5 .2v.6M69.8 61.1h.7M69.8 60.7h.7M69.8 60.7v.4M70.5 61.1l.6 .2M70.5 60.7l.6 .2v.6M70.5 60.7v.4"/>
<path d="M71.1 61.5h3.4M75 60l-.4 .1-.1 .2M75 60h3.2M75.7 61.2h.3M75.7 61.2v.4h.3M75.7 61.2l.3-.1 1.5 .1M76 61.6h1.2M76 61.2h1.2M76 61.2v.4M77.2 61.2v.4M77.5 61.2h-.3M77.5 61.2v.4h-.3"/>
<path d="M78.2 60l.4 .1 .1 .2M78.7 61.5h56.7M135.4 61.5l.3 .1 1.6-.1M136 61.1l-.6 .2M136 60.7l-.6 .2v.6M136 61.1h.6M136 60.7h.6M136 60.7v.4M136.6 61.1l.7 .2M136.6 60.7l.7 .2v.6M136.6 60.7v.4M137.3 61.5h1.4"/>
<path d="M138.7 61.5l.2 .1 1.6-.1M139.3 61.1l-.6 .2M139.3 60.7l-.6 .2v.6M139.3 61.1h.6M139.3 60.7h.6M139.3 60.7v.4M139.9 61.1l.6 .2M139.9 60.7l.6 .2v.6M139.9 60.7v.4M140.5 61.5h1.4M141.9 61.5l.3 .1 1.6-.1M142.6 61.1l-.7 .2"/>
<path d="M142.6 60.7l-.7 .2v.6M142.6 61.1h.6M142.6 60.7h.6M142.6 60.7v.4M143.2 61.1l.6 .2M143.2 60.7l.6 .2v.6M143.2 60.7v.4M143.8 61.5h1M145.3 61.2h.4M145.6 60.3l-.7 .3-.1 1.1h2.4v-1.1l-.8-.3M145.6 60.7l-.5 .1-.3 .3M145.6 60.7h.8"/>
<path d="M145.6 60.3h.8M145.6 60.3v.4M145.7 61.6h-.5l-.1-.3 .6-.2h.8l.4 .2v.3h-.6M145.7 61.6h.6M145.7 61.2h.6M145.7 61.2v.4M146.3 61.2v.4M146.4 60.7l.5 .1 .3 .3M146.4 60.3v.4M146.8 61.2h-.5M147.2 61.5h1.2M148.4 61.5l.3 .1 1.5-.1"/>
<path d="M149 61.1l-.6 .2M149 60.7l-.6 .2v.6M149 61.1h.6M149 60.7h.6M149 60.7v.4M149.6 61.1l.6 .2M149.6 60.7l.6 .2v.6M149.6 60.7v.4M150.2 61.5h1.5M152.3 61.1l-.6 .2M152.3 60.7l-.6 .2v.6M152.3 61.1h.6"/>
<path d="M152.3 60.7h.6M152.3 60.7v.4M152.9 61.1l.6 .2M152.9 60.7l.6 .2v.6l-1.6 .1-.2-.1M152.9 60.7v.4M153.5 61.5h1.4M154.9 61.5l.3 .1 1.6-.1M155.5 61.1l-.6 .2M155.5 60.7l-.6 .2v.6M155.5 61.1h.6M155.5 60.7h.6M155.5 60.7v.4"/>
<path d="M156.1 61.1l.7 .2M156.1 60.7l.7 .2v.6M156.1 60.7v.4M156.8 61.5h1.4M158.2 61.5l.2 .1 1.6-.1M158.8 61.1l-.6 .2M158.8 60.7l-.6 .2v.6M158.8 61.1h.6M158.8 60.7h.6M158.8 60.7v.4M159.4 61.1l.6 .2M159.4 60.7l.6 .2v.6"/>
<path d="M159.4 60.7v.4M160 61.5h1.4M161.4 61.5l.3 .1 1.6-.1M162 61.1l-.6 .2M162 60.7l-.6 .2v.6M162 61.1h.7M162 60.7h.7M162 60.7v.4M162.7 61.1l.6 .2M162.7 60.7l.6 .2v.6M162.7 60.7v.4M163.3 61.5h1.4"/>
<path d="M164.7 61.5l.2 .1 1.6-.1M165.3 61.1l-.6 .2M165.3 60.7l-.6 .2v.6M165.3 61.1h.6M165.3 60.7h.6M165.3 60.7v.4M165.9 61.1l.6 .2M165.9 60.7l.6 .2v.6M165.9 60.7v.4M166.5 61.5h1.5M168 61.5l.2 .1 1.6-.1M168.6 61.1l-.6 .2"/>
<path d="M168.6 60.7l-.6 .2v.6M168.6 61.1h.6M168.6 60.7h.6M168.6 60.7v.4M169.2 61.1l.6 .2M169.2 60.7l.6 .2v.6M169.2 60.7v.4M169.8 61.5h1.4M171.8 61.1l-.6 .2M171.8 60.7l-.6 .2v.6M171.8 61.1h.6M171.8 60.7h.6"/>
<path d="M171.8 60.7v.4M172.4 61.1l.6 .2M172.4 60.7l.6 .2v.6l-1.6 .1-.2-.1M172.4 60.7v.4M173 61.5h1.4M174.4 61.5l.3 .1 1.6-.1M175 61.1l-.6 .2M175 60.7l-.6 .2v.6M175 60.7v.4M175 61.1h.6M175 60.7h.6M175.6 61.1l.7 .2"/>
<path d="M175.6 60.7l.6 .2 .1 .6M175.6 60.7v.4M176.3 61.5h1.4M177.7 61.5l.2 .1 1.6-.1M178.3 61.1l-.6 .2M178.3 60.7l-.6 .2v.6M178.3 61.1h.6M178.3 60.7h.6M178.3 60.7v.4M178.9 61.1l.6 .2M178.9 60.7l.6 .2v.6M178.9 60.7v.4"/>
<path d="M179.5 61.5h1.4M180.9 61.5l.3 .1 1.6-.1M181.5 61.1l-.6 .2M181.5 60.7l-.6 .2v.6M181.5 61.1h.7M181.5 60.7h.7M181.5 60.7v.4M182.2 61.1l.6 .2M182.2 60.7l.6 .2v.6M182.2 60.7v.4M182.8 61.5h1.4M184.2 61.5l.2 .1 1.6-.1"/>
<path d="M184.8 61.1l-.6 .2M184.8 60.7l-.6 .2v.6M184.8 61.1h.6M184.8 60.7v.4M184.8 60.7h.6M185.4 61.1l.6 .2M185.4 60.7l.6 .2v.6M185.4 60.7v.4M186 61.5h1.5M187.4 61.5l.3 .1 1.6-.1M188.1 61.1l-.7 .2M188.1 60.7l-.6 .2-.1 .6"/>
<path d="M188.1 61.1h.6M188.1 60.7h.6M188.1 60.7v.4M188.7 61.1l.6 .2M188.7 60.7l.6 .2v.6M188.7 60.7v.4M189.3 61.5h1.4M190.7 61.5l.2 .1 1.6-.1M191.3 61.1l-.6 .2M191.3 60.7l-.6 .2v.6M191.3 61.1h.6M191.3 60.7h.6"/>
<path d="M191.3 60.7v.4M191.9 61.1l.6 .2M191.9 60.7l.6 .2v.6M191.9 60.7v.4M192.5 61.5h1.5M194 61.5l.2 .1 1.6-.1M194.6 61.1l-.6 .2M194.6 60.7l-.6 .2v.6M194.6 61.1h.6M194.6 60.7h.6M194.6 60.7v.4M195.2 61.1l.6 .2"/>
<path d="M195.2 60.7l.6 .2v.6M195.2 60.7v.4M195.8 61.5h1.4M197.2 61.5l.2 .1 1.6-.1M197.8 61.1l-.6 .2M197.8 60.7l-.6 .2v.6M197.8 61.1h.6M197.8 60.7h.6M197.8 60.7v.4M198.4 61.1l.6 .2M198.4 60.7l.6 .2v.6M198.4 60.7v.4"/>
<path d="M199 61.5h1.4M200.4 61.5l.3 .1 1.6-.1M201 61.1l-.6 .2M201 60.7l-.6 .2v.6M201 61.1h.7M201 60.7h.7M201 60.7v.4M201.7 61.1l.6 .2M201.7 60.7l.6 .2v.6M201.7 60.7v.4M202.3 61.5h1.4M203.7 61.5l.2 .1 1.6-.1"/>
<path d="M204.3 61.1l-.6 .2M204.3 60.7l-.6 .2v.6M204.3 61.1h.6M204.3 60.7h.6M204.3 60.7v.4M204.9 61.1l.6 .2M204.9 60.7l.6 .2v.6M204.9 60.7v.4M205.5 61.5h1.5M206.9 61.5l.3 .1 1.6-.1M207.6 61.1l-.7 .2M207.6 60.7l-.6 .2-.1 .6"/>
<path d="M207.6 61.1h.6M207.6 60.7h.6M207.6 60.7v.4M208.2 61.1l.6 .2M208.2 60.7l.6 .2v.6M208.2 60.7v.4M208.8 61.5h1.4M210.2 61.5l.2 .1 1.6-.1M210.8 61.1l-.6 .2M210.8 60.7l-.6 .2v.6M210.8 61.1h.6M210.8 60.7h.6"/>
<path d="M210.8 60.7v.4M211.4 61.1l.6 .2M211.4 60.7l.6 .2v.6M211.4 60.7v.4M212 61.5h1.5M213.5 61.5l.2 .1 1.6-.1M214.1 61.1l-.6 .2M214.1 60.7l-.6 .2v.6M214.1 61.1h.6M214.1 60.7h.6M214.1 60.7v.4M214.7 61.1l.6 .2"/>
<path d="M214.7 60.7l.6 .2v.6M214.7 60.7v.4M215.3 61.5h1.1M216.8 61.2h.5M217.2 60.3l-.8 .3v1.1h2.4v-1.1l-.8-.3M217.2 60.7l-.6 .1-.2 .3M217.2 60.7h.8M217.2 60.3h.8M217.2 60.3v.4M217.3 61.6h-.6l-.1-.3 .4-.2h1.1l.4 .2v.2l-.6 .1M217.3 61.6h.6M217.3 61.2h.6"/>
<path d="M217.3 61.2v.4M217.9 61.2v.4M218 60.7l.5 .1 .3 .3M218 60.3v.4M218.3 61.2h-.4M218.8 61.5h1.2M220 61.5l.2 .1 1.6-.1M220.6 61.1l-.6 .2M220.6 60.7l-.6 .2v.6M220.6 61.1h.6M220.6 60.7h.6M220.6 60.7v.4"/>
<path d="M221.2 61.1l.6 .2M221.2 60.7l.6 .2v.6M221.2 60.7v.4M221.8 61.5h1.4M223.2 61.5l.2 .1 1.6-.1M223.8 61.1l-.6 .2M223.8 60.7l-.6 .2v.6M223.8 61.1h.6M223.8 60.7h.6M223.8 60.7v.4M224.4 61.1l.6 .2M224.4 60.7l.6 .2v.6"/>
<path d="M224.4 60.7v.4"/>
</g>
<g fill="none" stroke="#c0c0c0" stroke-width=".2">
<path d="M89.5 52.7l1 .6-2.3 2.5zM98.9 44.1l2.8-1.8 .5 1zM232 44l.8 .7-2.6 2zM54.4 60.9l2 2.6-.9 .6zM153.5 158.1h43.1M172.6 153.4v9.4M196.6 153.4v49.8M266.7 153.4h-113.2v49.8M153.5 167.6h43.1M153.5 162.8h43.1M196.6 162.7h70.1M196.6 197.8h70.1"/>
<path d="M196.6 184.9h70.1M206.7 184.9v12.9M217.5 197.8v5.4M242.2 197.8v5.4M252.2 184.9v12.9"/>
</g>
<path d="M139.7 3.2v9.5M3.1 107.9h9.6M266.7 107.9h9.5M139.7 203.2v9.6" fill="none" stroke="#c0c0c0" stroke-width=".25"/>
<path d="M12.7 12.7h254v190.5h-254z" fill="none" stroke="#c0c0c0" stroke-width=".5"/>
<g fill="#191924">
<path d="M62.2 41.1v1l3.3-.5zM71.6 41.6l3.3 .5v-1z"/>
<path d="M213 74.9l3.4 .5-3.4 .5zM144.8 75.4l3.3-.5v1zM54.3 48.2l.5 3.3 .5-3.3zM54.8 54l-.5 3.3h1zM141.5 74.4l3.3 .5-3.3 .5zM96.5 74.9l3.3-.5v1zM222.8 37.2v1l3.3-.5zM230.2 37.7l3.2 .5v-1z"/>
<path d="M80.2 37.4v1l3.3-.5zM87.4 37.9l3.3 .5v-1zM134.3 39.7v1l3.3-.4zM140.8 40.3l3.3 .4v-1zM50.1 67.6l3.3 .5v-1zM71.2 67.1v1l3.3-.5zM79.6 49.4l.5 3.3 .5-3.3zM80.1 54.8l-.5 3.3h1zM239.9 48.5l.6 3.3 .4-3.3zM240.5 53.7l-.6 3.2h1zM96.5 74.9l3.3 .5v-1zM71.2 74.4v1l3.3-.5zM27.8 87.8l3.4-.5v1zM250.8 87.3l3.3 .5-3.3 .5zM20.2 61.5l.5 3.3h-1zM19.7 40.6h1l-.5 3.4zM106.3 67.1v1l3.2-.5zM111.1 67.6l3.3 .5v-1z"/>
</g>
<path d="M98.9 44.1l2.8-1.8 .5 1zM54.4 60.9l2 2.6-.9 .6zM232 44l.8 .7-2.6 2zM89.5 52.7l1 .6-2.3 2.5z" fill-rule="evenodd" fill="#191924"/>
<g fill="none" stroke="#191924" stroke-width=".2">
<path d="M74.8 96.9h78.3M89.2 99.7l1.2 .5M90.9 96.8l1 .4-1.8 2.9zM104.7 93.4h-11.7l-3.3 7.5M152 96.9l.6 3.4h-1zM152 96.9v87.8M29.6 101.2l2.2 29.9M44.7 110.3h58.1M51.9 110.3l-1 4.9a3.1 3.1 0 0 1-2.4 2.4l-11.3 2.4M65.2 118.8l-15.4 6M66.9 116.4h-11.6l-12 4.7M88.5 101.3l1.2 .5"/>
<path d="M89.4 101.7l-.9 3.2-.9-.4zM89.4 101.7l-2.5 5.8M90.1 100.1l-.7 1.6M95.7 110.3l1 4.9a2.99 2.99 0 0 0 2.4 2.4l11.3 2.4M103.9 110.3h44.1M132.7 104h14.2l.1 26.9M147 110.3l.5 3.4h-1zM147 110.3v41.2M32.2 134.5h5M35.7 131.2h1l-.5 3.3zM36.2 128.1v29.8M38.7 121.1l3.4-.6v1.1z"/>
<path d="M38.7 120.1v8.3M38.7 121.1h9.2M44.3 127.1h10.5M44.6 120.5l3.3 .6-3.3 .5zM47.9 120.1v8.3M53.8 127.1l.5 3.3h-1zM53.8 127.1v24.4M53.8 139.3v18.8h14.3M69.2 129.3l3.3-.5v1zM69.2 128.3v9.1M69.2 129.3h9.2M75.1 128.8l3.3 .5-3.3 .5z"/>
<path d="M78.4 128.3v9.1M82.2 128.2h25M85.2 127.7l3.3 .5-3.3 .6zM88.5 127.2v1.2M89.5 128.2l3.4-.5v1.1zM89.5 127.2v1.2M111.4 120h15.5M125.8 120l.6 3.3h-1.1zM125.8 120v31.5M142.6 133.8h-14.3l-2.5 1.9M155.3 135.9l-1.8 4.5M17 142.3h9l-1.1 10"/>
<path d="M23.9 151.5h8.1M23.9 153h8.6M24.4 148.2h1l-.5 3.3zM24.9 153l.5 3.3h-1zM24.9 145.2v14.2M34 151.5h20.8M36.2 151.5l.5 3.3h-1zM36.2 143l-4.9 30.1h-14.2M47.4 159.2h1.8M48.4 159.2l.5 3.3h-1zM48.4 159.2v12.5M53.3 148.2h1l-.5 3.3z"/>
<path d="M98.4 159.2h9.5M106.9 159.2l.5 3.3h-1zM106.9 159.2v22.1M115.1 153h30.2M115.5 151.5h32.5M125.3 148.2h1.1l-.6 3.3zM144.3 153l.5 3.3h-1zM144.3 153v28.3M146.5 148.2h1l-.5 3.3zM152 140.8l20.9 .1M47.4 171.7h1.8M47.9 168.4h1l-.5 3.3z"/>
<path d="M48.4 165.5l-10.6 20.9h-14.2M62.2 176l3.3-.5v1.1zM62.2 175v5.3M62.2 176h23.1M82.1 175.5l3.2 .5-3.2 .6zM85.3 175v5.3M106.4 178h1l-.5 3.3zM106.9 170.3l7 2.5h11.7M143.8 178h1l-.5 3.3zM144.3 167.2l-.1 28.4h-14.2M74.8 184.7h78.3M86.4 181.3h58.9"/>
<path d="M151.6 181.4h1l-.6 3.3z"/>
<circle cx="43.3" cy="127.1" r="3.5"/>
<circle cx="154.4" cy="138.2" r="1.56"/>
</g>
<g fill="none" stroke="#191924" stroke-width=".25">
<path d="M43.5 111.5a42.1 42.1 0 0 1 50.9-7.4 42.1 42.1 0 0 1 20.1 47.4h-81.4a42.1 42.1 0 0 1 10.4-40zM38.7 138.5h-1v1.2h1M47.9 139.7h1M47.9 138.5h1M58 139.7h1.1M58 138.5h1.1M68.2 138.5h1v1.2h-1M79.4 138.5h-1v1.2h1M88.5 139.7h1M88.5 138.5h1M98.7 139.7h1M98.7 138.5h1"/>
<path d="M108.8 138.5h1.1v1.2h-1.1M33.5 153h80.6a42.1 42.1 0 0 1-40.3 30 42.1 42.1 0 0 1-40.3-30zM38.7 151.5v-22.1h9.2v22.1M47.9 144.1h-10.2v7.4M48.9 151.5v-22.1h9.1v22.1M48.9 144.1h9.1M50.2 159.2h47.2v12.5l-12.1 8.9v.7h-23.1v-.7l-12-8.9zM59.1 144.1h10.1v7.4M59.1 151.5v-22.1h9.1v22.1M79.4 151.5v-22.1h9.1v22.1M88.5 144.1h-10.1v7.4M89.5 144.1h9.2"/>
<path d="M89.5 151.5v-22.1h9.2v22.1M99.7 144.1h10.2v7.4M99.7 151.5v-22.1h9.1v22.1"/>
<circle cx="73.8" cy="140.8" r="43.9"/>
</g>
<path d="M31 131.1h1.5l-.3 3.3zM46.7 126l2.9-1.7 .4 1z" fill="none" stroke="#c0c0c0" stroke-width=".2"/>
<path d="M53.3 148.2h1l-.5 3.3zM53.8 127.1l.5 3.3h-1zM146.5 148.2h1l-.5 3.3zM147 110.3l.5 3.4h-1zM125.3 148.2h1.1l-.6 3.3zM125.8 120l.6 3.3h-1.1zM48.4 159.2l.5 3.3h-1zM47.9 168.4h1l-.5 3.3zM82.1 175.5v1.1l3.2-.6zM62.2 176l3.3 .6v-1.1zM106.4 178l.5 3.3 .5-3.3zM106.9 159.2l-.5 3.3h1zM69.2 129.3l3.3 .5v-1zM75.1 128.8v1l3.3-.5zM152 96.9l-.4 3.4h1zM151.6 181.4l.4 3.3 .6-3.3zM85.2 127.7v1.1l3.3-.6zM89.5 128.2l3.4 .6v-1.1zM44.6 120.5v1.1l3.3-.5zM38.7 121.1l3.4 .5v-1.1zM24.4 148.2l.5 3.3 .5-3.3zM24.9 153l-.5 3.3h1zM90.9 96.8l1 .4-1.8 2.9zM89.4 101.7l-.9 3.2-.9-.4zM36.2 151.5l.5 3.3h-1zM35.7 131.2h1l-.5 3.3zM144.3 153l.5 3.3h-1zM143.8 178h1l-.5 3.3z" fill="#191924"/>
<path d="M31 131.1l1.2 3.3 .3-3.3zM46.7 126l2.9-1.7 .4 1z" fill-rule="evenodd" fill="#191924"/>
<g font-size="8.5">
<text x="198.9" y="195.5">A</text>
<text x="256.7" y="196.5">A</text>
</g>
<g font-size="8.1">
<text x="67.6" y="8.9">2</text>
<text x="207.3" y="8.9">1</text>
<text x="4.4" y="56.2">B</text>
<text x="270.4" y="56.2">B</text>
<text x="3.7" y="164.1">A</text>
<text x="269.7" y="164.1">A</text>
<text x="67.6" y="212.4">2</text>
<text x="207.3" y="212.4">1</text>
</g>
<g font-size="4.9">
<text x="203" y="179.4">Passanger Arrangement</text>
<text x="208.5" y="174.4">Non-stop Layout of</text>
</g>
<g font-size="4.7" fill="#010000">
<text x="107" y="29.8">Galley</text>
<text x="135.4" y="29.7">Type I Exit Door</text>
<text x="248.6" y="29.8">Lav</text>
<text x="66.9" y="85.1">Type A Entry Door</text>
<text x="47.7" y="194.5">Fuselage Cross Section</text>
<text x="60.4" y="199">SCALE: 1:50</text>
</g>
<g font-size="4.7" fill="#191924">
<text x="21.5" y="33.9">172.80</text>
<text x="49" y="40.5">60.00</text>
<text x="64.1" y="36.9">38.00</text>
<text x="122" y="39.2">32.00</text>
<text x="210.5" y="36.7">40.00</text>
<text x="241.7" y="41.4">18.00</text>
<text x="35.6" y="52.9">25.00</text>
<text x="81.4" y="65.9">20.00</text>
<text x="30.8" y="66.6">240.00</text>
<text x="113.5" y="66.6">15.10</text>
<text x="79.7" y="73.8">216.51</text>
<text x="114.9" y="73.8">475.55</text>
<text x="180.9" y="74.3">704.17</text>
<text x="233.9" y="86.8">2227.09</text>
<text x="94.4" y="92.4">3.50</text>
<text x="134" y="103">81.00</text>
<text x="55.3" y="115.3">18.00</text>
<text x="67.6" y="128.3">18.00</text>
<text x="98.2" y="127.2">2.00</text>
<text x="129.6" y="132.8">62.00</text>
<text x="17" y="141.2">3.00</text>
<text x="158.7" y="139.9">172.80</text>
<text x="55.1" y="157.1">48.00</text>
<text x="18.4" y="172">33.50</text>
<text x="114" y="171.7">43.50</text>
<text x="67.8" y="175">45.50</text>
<text x="24.9" y="185.4">24.50</text>
<text x="131.3" y="194.5">55.72</text>
</g>
<g font-size="3.4">
<text x="197.8" y="166">TITLE:</text>
<text x="198.7" y="188.1">SIZE</text>
<text x="207.5" y="188.1">DWG. NO.</text>
<text x="256.5" y="188.2">REV</text>
<text x="197.2" y="201.8">SCALE: 1:250</text>
<text x="244.5" y="201.7">SHEET 1 OF 1</text>
</g>
<text font-size="3" x="14" y="213.5">SOLIDWORKS Educational Product. For Instructional Use Only.</text>
<g font-size="2.8" fill="#010000">
<text x="18.2" y="100.2">Bottom of Window</text>
<text x="65.7" y="119.9">14&quot; dia</text>
</g>
<text font-size="2.5" x="175.4" y="161.4">Thomas Slagle</text>
<g font-size="2.2">
<text x="154.8" y="161.4">DRAWN</text>
<text x="180.4" y="156.5">NAME</text>
<text x="162" y="166.1">UCI MAE159 Spring 2021</text>
<text x="154.6" y="170.5">COMMENTS:</text>
<text x="161.2" y="176.7">DIMENSIONS ARE IN INCHES</text>
<text x="161.2" y="179.3">UNLESS OTHERWISE SPECIFIED</text>
</g>
</svg>
